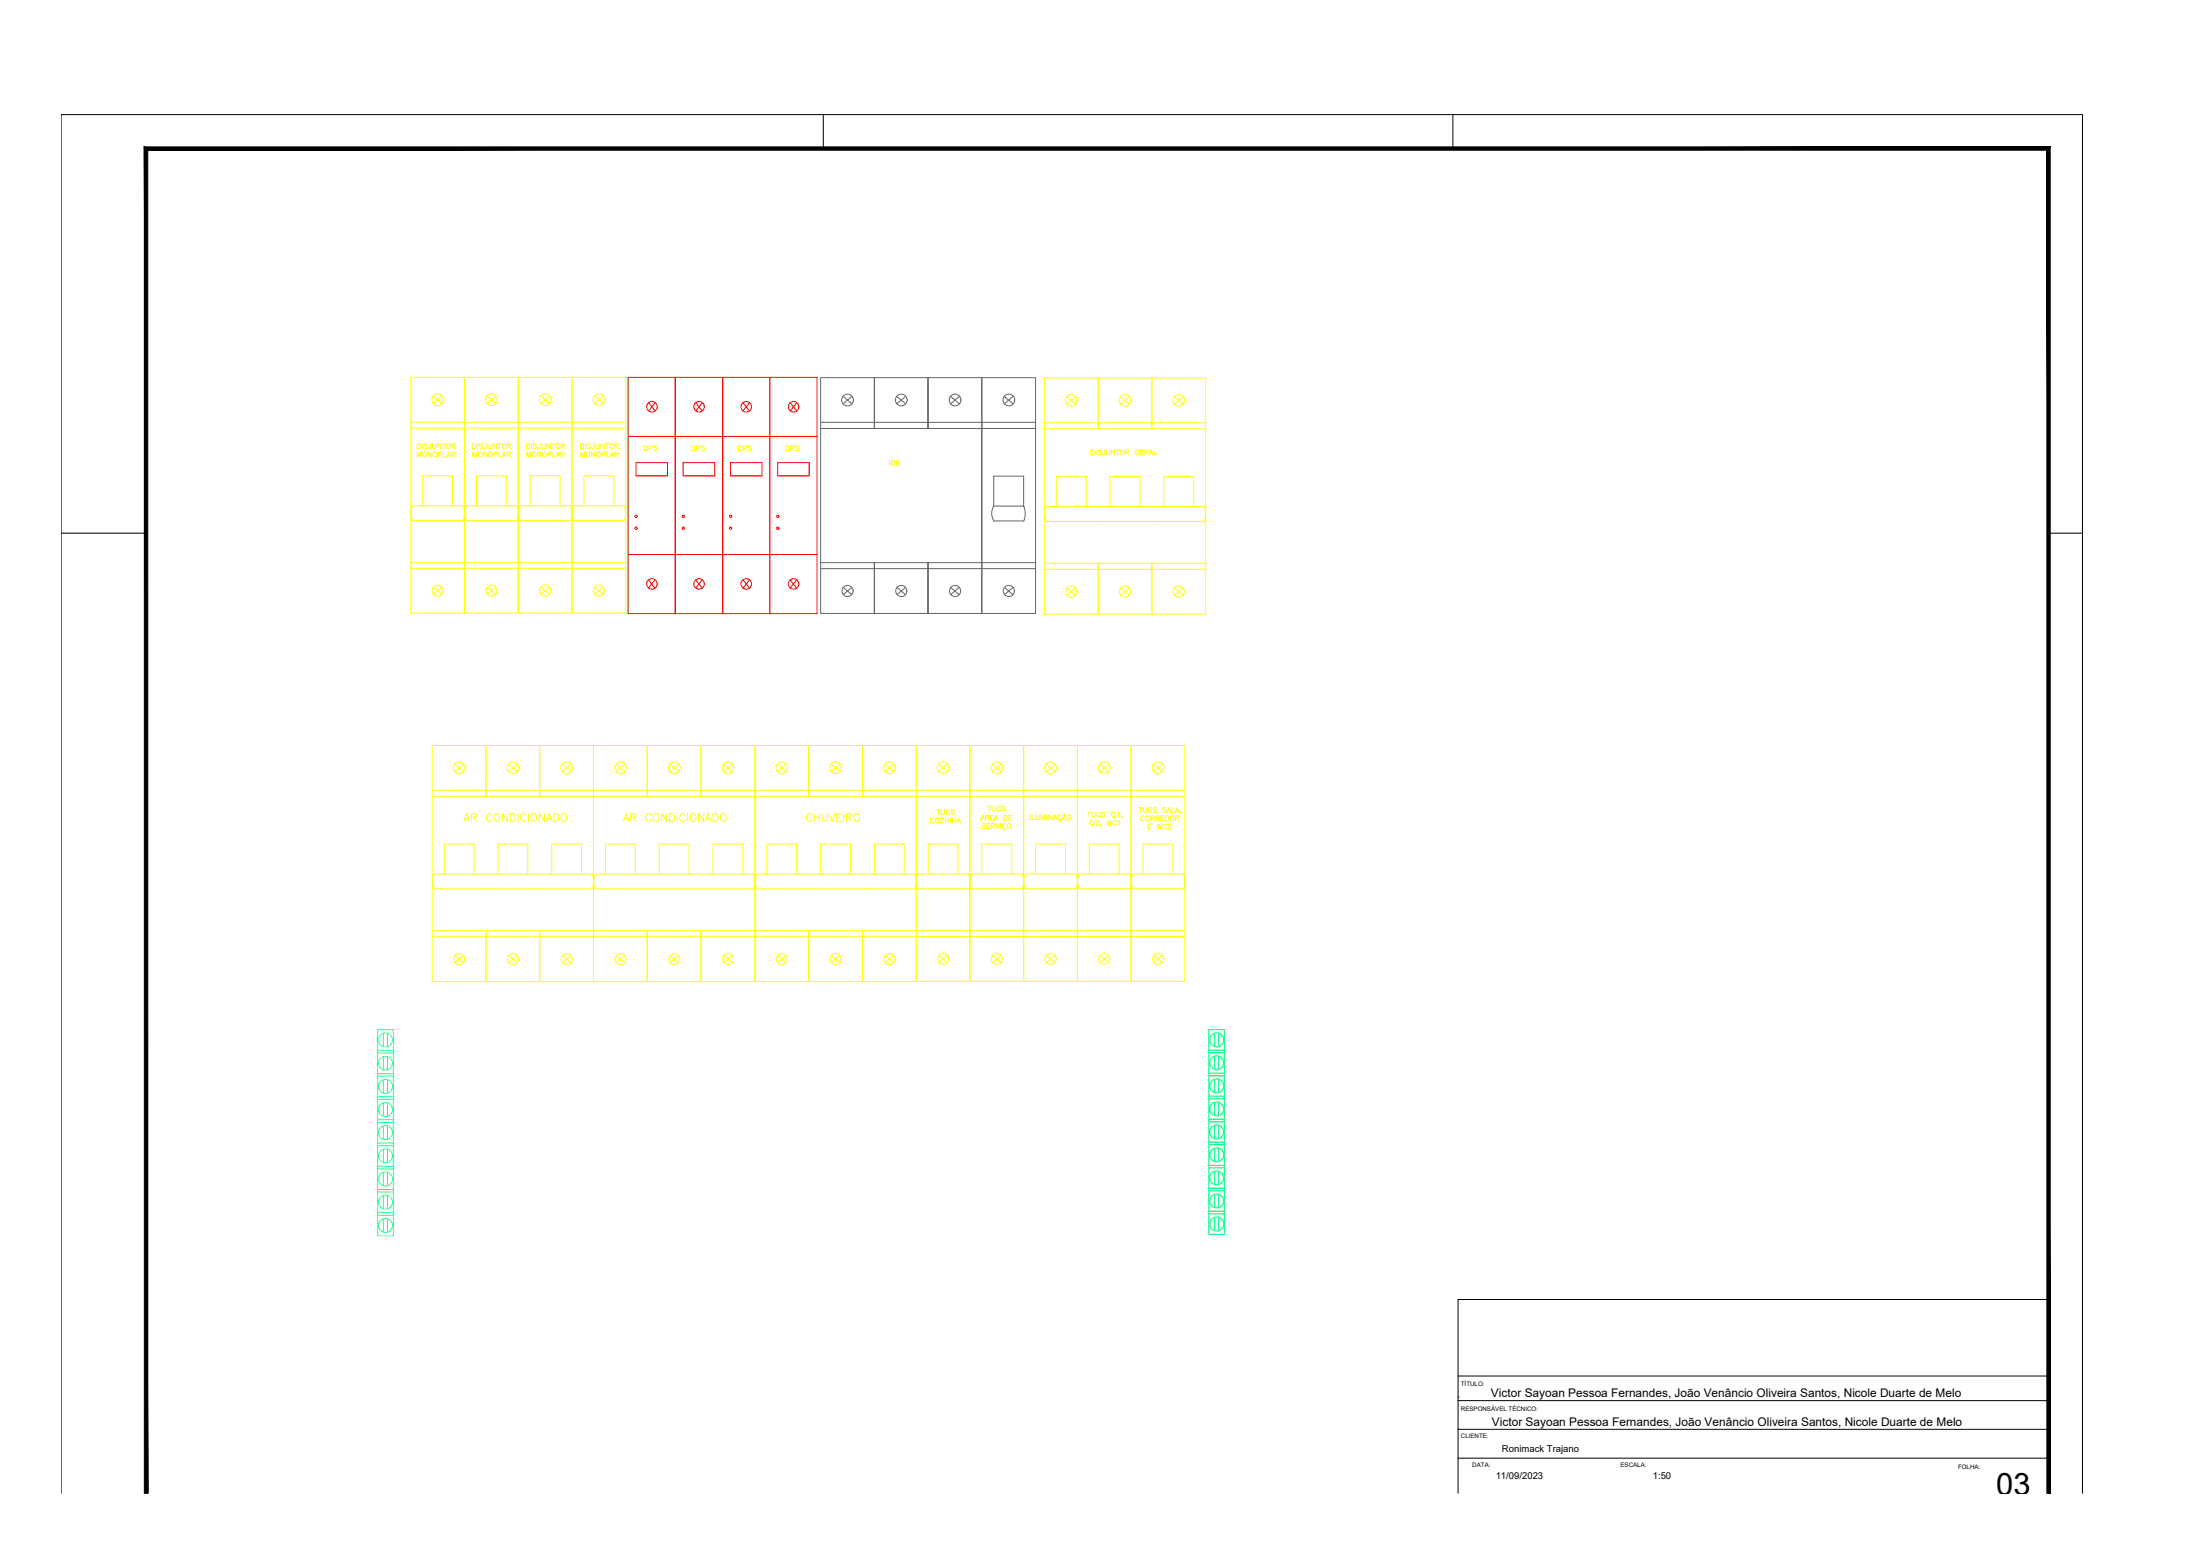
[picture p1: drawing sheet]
<svg xmlns="http://www.w3.org/2000/svg" width="594mm" height="420mm" viewBox="0 0 594 420" stroke-linecap="round" stroke-linejoin="round" font-family="sans-serif">
<!-- layer: ARQ-FOLHA -->
<path d="M222.3 30.9v9.2M392.3 30.9v9.2M16.5 144h22.9M553.2 144h9.1M553.2 350.9h-159.5v52.3M393.7 377.2h.1M393.7 378.2h159.5M393.7 371.6h159.5M393.7 385.9h.1M393.7 393.7h159.5M393.7 386h159.5M16.5 403.2v-372.3h545.8v372.3" fill="none" stroke="#000" stroke-width=".27"/>
<path d="M39 39.7v363.5h.9zM39 39.7l.9 .9v362.6zM39 39.7l.9 .9 513.7-.9zM39.9 40.6l513.7-.9-.9 .9zM552.7 40.6l.9 362.6v-363.5zM552.7 40.6l.9 362.6h-.9z" fill="#000" stroke="#000" stroke-width=".27"/>
<!-- layer: DISJUNTORES -->
<g fill="none" stroke="#ff0" stroke-width=".27">
<path d="M110.9 101.9h58.1v63.7h-58.1zM110.9 114h58.1M110.9 115.6h58.1M112.6 119.8h.5a.74 .74 0 0 1 .4 .7 .74 .74 0 0 1-.4 .7h-.5zM114 119.8v1.4M116.3 119.8l-.1 1.2h-.5l-.1-.3M116.8 119.8v1.1l.4 .3 .5-.4v-1M117 106.9l2.4 2.1M119.1 119.8v1.4l-.9-1.4v1.4M119.4 119.8h.9M119.4 106.9l-2.4 2.1M119.8 119.8v1.4"/>
<path d="M125.5 101.9v63.7M127.7 119.8a.73 .73 0 0 1 .8 .4 .73 .73 0 0 1-.2 .9l-.6 .1zM129 119.8v1.4M131.3 119.8l-.1 1.2-.3 .2-.3-.5M131.5 106.9l2.4 2.1M131.8 119.8v1l.4 .4 .4-.3 .1-1.1M133.9 106.9l-2.4 2.1M134.1 119.8v1.4l-.9-1.4v1.4M134.4 119.8h.9M134.8 119.8v1.4M139.9 101.9v63.7M142.2 119.8h.4a.74 .74 0 0 1 .5 .7 .74 .74 0 0 1-.5 .7h-.4z"/>
<path d="M143.5 119.8v1.4M145.8 119.8l-.1 1.2h-.5v-.3M146 106.9l2.4 2.1M146.3 119.8l.1 1.1 .3 .3 .5-.4v-1M148.4 106.9l-2.4 2.1M148.6 119.8v1.4l-.9-1.4v1.4M149 119.8h.8M149.4 119.8v1.4M154.5 101.9v63.7M156.7 119.8h.5a.74 .74 0 0 1 .5 .7 .74 .74 0 0 1-.5 .7h-.5zM158.1 119.8v1.4M160.4 119.8l-.1 1.2h-.5v-.3"/>
<path d="M160.5 106.9l2.4 2.1M160.9 119.8v1.1l.4 .3 .5-.4v-1M162.9 106.9l-2.4 2.1M163.2 119.8v1.4l-.9-1.4v1.4M163.5 119.8h.9M163.9 119.8v1.4M282 102.1h43.6v63.7h-43.6zM282 114.2h43.6M282 115.8h43.6M288.1 107.1l2.4 2M290.5 107.1l-2.4 2M296.5 102.1v13.7"/>
<path d="M302.6 107.1l2.4 2M305 107.1l-2.4 2M311.1 102.1v13.7M317.1 107.1l2.4 2M319.5 107.1l-2.4 2M111.5 136.5l-.5 1.2v1.2l.5 1.7M111.5 136.6h13.5M112.7 123.4v-1.4l.5 1.4 .5-1.4v1.4M114.2 136.6v-8.1h8v8.1M115.3 120l-.3-.2-.6 .2 .1 .3 .8 .5-.3 .4-.6-.3M116.5 122v1.4l-.9-1.4v1.4M118.4 122.7h.8v-.5l-.8-.2v1.4"/>
<path d="M119.7 122v1.4h.8M120.6 120l.2-.1a.62 .62 0 0 1 .7 .6 .62 .62 0 0 1-.7 .6l-.3-.4zM120.6 123.4l.5-1.4 .6 1.4M120.8 122.9h.6M121.9 122.7l.9-.1v-.4l-.9-.2v1.4M122 120.4h.8l.1-.3-.4-.3h-.5v1.4M122.4 120.4l.5 .8M122.4 122.7l.4 .7M125.1 136.5l.4 2.3-.4 1.7M126 136.6h13.6M126 136.5l-.4 1.2-.1 1.2 .6 1.7M127.7 123.4v-1.4l.5 1.4 .5-1.4v1.4"/>
<path d="M128.7 136.6v-8.1h8v8.1M130.3 120l-.3-.2-.6 .2 .1 .3 .8 .5-.3 .4-.6-.3M131.5 122v1.4l-.9-1.4v1.4M133.4 122.7h.8v-.6l-.8-.1v1.4M134.7 122v1.4h.8M135.6 123.4l.5-1.4 .5 1.4M135.7 120l.2-.2a.64 .64 0 0 1 .7 .7 .64 .64 0 0 1-.8 .6l-.3-.4zM135.8 122.9h.7M137 120.4h.7l.1-.5-.8-.1v1.4M137 122.7l.7-.1 .2-.3-.2-.2-.7-.1v1.4M137.4 122.7l.5 .7M137.4 120.4l.5 .8"/>
<path d="M139.6 136.5l.4 2.3-.4 1.7M140.5 136.5l-.5 1.2v1.2l.5 1.7M140.5 136.6h13.5M142.2 123.4v-1.4l.5 1.4 .5-1.4v1.4M143.2 136.6v-8.1h8v8.1M144.9 120l-.3-.2-.6 .2 .1 .3 .8 .5-.3 .4-.6-.3M146 122v1.4l-.9-1.4v1.4M147.9 122.7h.8l.1-.5-.9-.2v1.4M149.3 122v1.4h.8M150.2 123.4l.5-1.4 .5 1.4M150.2 120l.3-.2a.64 .64 0 0 1 .6 .7 .64 .64 0 0 1-.7 .6l-.3-.4zM150.4 122.9h.6"/>
<path d="M151.5 122.7l.8-.1v-.4l-.8-.2v1.4M151.5 120.4h.8l.1-.5-.9-.1v1.4M152 122.7l.4 .7M152 120.4l.4 .8M154.1 136.5l.4 2.3-.4 1.7M155 136.5l-.4 1.2-.1 1.2 .6 1.7M155.1 136.6h13.5M156.8 123.4v-1.4l.5 1.4 .5-1.4v1.4M157.7 136.6v-8.1h8.1v8.1M159.4 120l-.3-.2-.6 .2 .2 .3 .7 .5-.3 .4-.6-.3M160.6 122v1.4l-.9-1.4v1.4M162.5 122.7h.8l.1-.5-.9-.2v1.4"/>
<path d="M163.9 122v1.4h.7M164.7 120l.2-.1a.62 .62 0 0 1 .8 .6 .62 .62 0 0 1-.8 .6l-.3-.4zM164.7 123.4l.6-1.4 .5 1.4M164.9 122.9h.7M166.1 122.7l.8-.1v-.4l-.8-.2v1.4M166.1 120.4h.8l.1-.3-.3-.3h-.6v1.4M166.5 120.4l.5 .8M166.5 122.7l.4 .7M168.6 136.5l.4 2.3-.4 1.7M282.6 136.7l-.6 1.8 .1 1.2 .5 1.1h42.6M282.6 136.8h42.5M285.2 136.8v-8.1h8.1v8.1"/>
<path d="M294.6 121.5h.4a.69 .69 0 0 1 .5 .7 .69 .69 0 0 1-.5 .6h-.4zM295.9 121.5v1.3M296.1 136.7h.1M297.3 121.7l-.3-.2-.6 .2 .1 .3 .8 .4-.1 .4-.8-.2M298.2 121.5v1.2l-.5 .1-.1-.4M298.7 121.5v.9l.4 .4 .5-.2v-1.1M299.7 136.8v-8.1h8.1v8.1M301 121.5v1.3l-.9-1.3v1.3M301.4 121.5h.8M301.8 121.5v1.3M303.9 122.1l.9-.1v-.4l-.9-.1v1.3M304.4 122.1l.4 .7"/>
<path d="M307.5 121.8a.53 .53 0 0 0-.7-.2 .53 .53 0 0 0-.2 .7 .47 .47 0 0 0 .4 .5 .47 .47 0 0 0 .5-.5h-.3M308 122.1h.5M308.8 121.5h-.8v1.3h.8M309.2 122.1l.8-.1 .1-.2-.1-.3h-.8v1.3M309.6 122.1l.5 .7M310.3 122.8l.5-1.3 .5 1.3M310.5 122.4h.6M310.6 136.7h.1M311.6 121.5v1.3h.8M314.3 136.8v-8.1h8.1v8.1M325.2 136.7l.4 1.7-.4 2.4M110.9 153.5h58.1"/>
<path d="M110.9 151.8h58.1M111.5 140.6h13.6M117 158.5l2.4 2M119.4 158.5l-2.4 2M126.1 140.6h13.5M131.5 158.5l2.3 2M133.8 158.5l-2.3 2M140.5 140.6h13.6M146 158.5l2.4 2M148.4 158.5l-2.4 2M155.1 140.6h13.5M160.6 158.5l2.3 2"/>
<path d="M162.9 158.5l-2.3 2M282 153.7h43.6M282 152.1h43.6M288.1 158.8l2.3 1.9M290.4 158.8l-2.3 1.9M296.5 152.1v13.7M297.1 140.8h.1M302.6 158.8l2.4 1.9M305 158.8l-2.4 1.9M311.1 152.1v13.7M311.7 140.8h.1M317.1 158.8l2.4 1.9"/>
<path d="M319.5 158.8l-2.4 1.9M116.7 213.4h203.2M116.7 215h203.2M122.8 206.3l2.4 2.1M125.2 206.3l-2.4 2.1M131.2 201.3v13.7M137.3 206.3l2.4 2.1M139.7 206.3l-2.4 2.1M145.7 201.3v13.7M151.8 206.3l2.4 2.1M154.2 206.3l-2.4 2.1M160.3 201.3v63.7"/>
<path d="M166.3 206.3l2.5 2.1M168.8 206.3l-2.5 2.1M174.8 201.3v13.7M180.8 206.3l2.5 2.1M183.3 206.3l-2.5 2.1M189.3 201.3v13.7M195.4 206.3l2.4 2.1M197.8 206.3l-2.4 2.1M203.9 201.3v63.7M209.9 206.3l2.4 2.1M212.3 206.3l-2.4 2.1M218.4 201.3v13.7"/>
<path d="M224.4 206.3l2.5 2.1M226.9 206.3l-2.5 2.1M232.9 201.3v13.7M238.9 206.3l2.5 2.1M241.4 206.3l-2.5 2.1M247.4 201.3v63.7h-130.7v-63.7h203.2v63.7h-72.5M252.9 218.7h.9M253.4 218.7v1.3M253.4 206.3l2.5 2.1M254.2 218.7v1.1l.3 .2 .5-.4v-.9M255.9 206.3l-2.5 2.1M256.4 219a.5 .5 0 0 0-.5-.4 .5 .5 0 0 0-.4 .6v.3a.49 .49 0 0 0 .5 .5 .49 .49 0 0 0 .4-.5h-.3"/>
<path d="M257.7 218.8l-.3-.1-.6 .1 .1 .4 .8 .4-.3 .4-.6-.2M261.9 201.3v63.7M265.5 219.9l-.2 .1M266.6 217.7h.9M267.1 217.7v1.3M267.9 217.7v1.1l.4 .2 .4-.2 .1-1.1M268 206.3l2.4 2.1M270.2 218a.48 .48 0 0 0-.6-.3 .48 .48 0 0 0-.4 .5v.3a.47 .47 0 0 0 .5 .5 .47 .47 0 0 0 .5-.5h-.3M270.4 206.3l-2.4 2.1M271.4 217.9l-.3-.2-.6 .2 .2 .3 .7 .5-.3 .3-.6-.2M276.4 201.3v63.7M282.5 206.3l2.4 2.1"/>
<path d="M284.9 206.3l-2.4 2.1M287.6 219.8l-.1 .1-.3-.1-.1 .2M290.9 201.3v63.7M293.7 219.3h.8M294.1 219.3v1.3M294.9 219.3v1.2l.4 .1h.3l.2-.3v-1M297 206.3l2.4 2.1M297.2 219.6a.56 .56 0 0 0-.9 0 .56 .56 0 0 0 0 .8 .56 .56 0 0 0 .9-.1v-.2h-.4M298.4 219.5l-.3-.2-.6 .2 .2 .3 .7 .5-.1 .3-.8-.1M299.4 206.3l-2.4 2.1M301.7 219.6l.4-.3v1.3M305.4 201.3v63.7"/>
<path d="M307.5 218.1h.9M308 218.1v1.3M308.7 218.1l.1 1.1 .3 .2 .5-.4v-.9M311 218.4a.5 .5 0 0 0-.6-.3 .5 .5 0 0 0-.4 .5v.3a.49 .49 0 0 0 .5 .5 .49 .49 0 0 0 .5-.5h-.3M311.5 206.3l2.4 2.1M312.3 218.3l-.4-.2-.5 .2v.2l.9 .5-.4 .4-.5-.2M313.9 206.3l-2.4 2.1M314.9 218.3l-.3-.2-.6 .2 .1 .3 .8 .4-.3 .4-.6-.2M315.1 219.4l.5-1.3 .5 1.3M315.3 218.9h.7M316.5 218.1v1.3h.7M317.4 219.4l.5-1.3 .5 1.3"/>
<path d="M317.5 218.9h.7M318.8 219.3h-.1h.1l-.1 .4M117.3 236h42.6M117.3 236l-.5 1.1v1.2l.5 1.7M120 236v-8.1h8v8.1M130.9 236h.1M134.5 236v-8.1h8v8.1M145.4 236h.1M149 236v-8.1h8v8.1M159.9 236l.4 2.3-.4 1.7M160.9 236h42.5M160.9 236l-.5 1.1-.1 1.2 .6 1.7"/>
<path d="M163.5 236v-8.1h8.1v8.1M174.4 236h.1M178 236v-8.1h8.1v8.1M188.9 236h.1M192.6 236v-8.1h8v8.1M203.5 236l.4 1.7-.4 2.3M204.4 236h42.6M204.5 236l-.6 1.7 .1 1.2 .5 1.1M207.1 236v-8.1h8v8.1M218 236h.1M221.6 236v-8.1h8v8.1M232.5 236h.1"/>
<path d="M236.1 236v-8.1h8.1v8.1M247 236l.4 1.7-.4 2.3M248 240l-.5-1.1-.1-1.2 .6-1.8 13.5 .1 .4 1.7-.3 2.3M248 240h13.5M250.6 236v-8.1h8.1v8.1M252.2 221.2a.53 .53 0 0 0-.8-.2 .53 .53 0 0 0-.2 .7 .48 .48 0 0 0 .4 .5 .48 .48 0 0 0 .6-.3M253.9 220.9h.9l-.9 1.3h.9M255.3 220.9v1.3M256.7 220.9v1.3l-.9-1.3v1.3M257.2 220.9v1.3M257.2 221.5h.9M258.1 220.9v1.3"/>
<path d="M258.4 222.2l.5-1.3 .5 1.3M258.6 221.8h.6M264.8 221.5l.5-1.3 .5 1.3M265 221.1h.6M265.1 236v-8.1h8.1v8.1M266 222.6l-.3-.2-.6 .2 .1 .3 .8 .5-.3 .3-.6-.2M266.1 220.8l.8-.1 .1-.3-.1-.2h-.8v1.3M266.5 223h.5M266.6 220.8l.4 .7M267.3 222.4h-.8v1.3h.8M267.4 220.8h.6M267.7 223h.8l.1-.4-.3-.2h-.6v1.3"/>
<path d="M268.1 223l.5 .7M268.3 220.2h-.9v1.3h.9M268.5 221.5l.5-1.3 .5 1.3M268.7 221.1h.6M268.8 222.4l.6 1.3 .5-1.3M270.2 222.4v1.3M271.1 220.2h.5a.71 .71 0 0 1 .4 .6 .71 .71 0 0 1-.4 .7h-.5zM271.1 223.7l.2 .4h-.3M271.6 222.7a.48 .48 0 0 0-.6-.3 .48 .48 0 0 0-.4 .5v.3a.48 .48 0 0 0 .4 .5 .48 .48 0 0 0 .6-.3M272.1 222.6l.1-.1a.62 .62 0 0 1 .8 .6 .62 .62 0 0 1-.8 .5l-.3-.4zM272.5 220.8h.5M273.3 220.2h-.8v1.3h.8"/>
<path d="M276 236l-13.5-.1-.6 1.8 .1 1.2 .5 1.1M276 236l.4 1.7-.4 2.3h-13.5M278.2 220v1.4M278.7 220v1.4h.7M279.6 236v-8.1h8.1v8.1M279.8 220v1.2l.3 .2 .3-.1 .3-.3v-1M281.2 221.4v-1.4l.5 1.4 .5-1.4v1.4M282.7 220v1.4M284.1 220v1.4l-.9-1.4v1.4M284.4 221.4l.5-1.4 .5 1.4M284.6 220.9h.6M286.2 221.4l.2 .3h-.3"/>
<path d="M286.6 220.3a.53 .53 0 0 0-.7-.2 .53 .53 0 0 0-.2 .8 .48 .48 0 0 0 .4 .5 .48 .48 0 0 0 .5-.3M286.9 221.4l.5-1.4 .5 1.4M287.1 220.9h.6M288.3 220.2a.63 .63 0 0 1 .9 .4 .63 .63 0 0 1-.7 .8l-.4-.5zM290.5 236l-13.5-.1-.6 1.8 .1 1.2 .5 1.1M290.5 236l.4 1.7-.3 2.3h-13.6M291.6 240l-.5-1.1-.1-1.2 .5-1.8 13.5 .1 .4 1.1v1.7l-.3 1.2h-13.6M294.2 236v-8.1h8v8.1M294.6 221.6a.62 .62 0 0 1 .8 .6 .62 .62 0 0 1-.8 .6l-.3-.4zM294.9 222.6l.4 .4M295.8 221.9l.3-.4 .5 .3-.9 1.1h.9M297.2 222.8l-.1 .3"/>
<path d="M298.9 221.5l.3 1.4 .3-1.4 .4 1.4 .3-1.4M300.7 220.4l.4 .4M301.4 221.9a.48 .48 0 0 0-.5-.4 .48 .48 0 0 0-.4 .5v.4a.48 .48 0 0 0 .4 .5 .48 .48 0 0 0 .5-.4M302 221.8l.3-.3v1.4M303 220.6l-.1 .3M306 235.9l13.6 .1 .4 1.7-.2 1.7-.2 .6h-13.6l-.5-1.1-.1-1.2zM308.7 236v-8.1h8v8.1M309 220.6a.56 .56 0 0 0-.8-.1 .56 .56 0 0 0 0 .9 .56 .56 0 0 0 .8-.1M310 223.1h.5M310.8 220.9l.8-.1v-.4l-.8-.1v1.3M310.9 222.5h-.9v1.4h.9M311.3 220.9l.4 .7"/>
<path d="M312.2 220.9h.7l.1-.3-.1-.3h-.7v1.3M312.4 222.5l.4 1.4 .3-1.4 .3 1.4 .3-1.4M312.6 220.9l.4 .7M313.5 220.9h.5M314.3 220.3h-.8v1.3h.8M314.7 220.3a.72 .72 0 0 1 .8 .4 .72 .72 0 0 1-.2 .9h-.6zM315 222.8a.48 .48 0 0 0-.6-.3 .48 .48 0 0 0-.3 .5v.4a.48 .48 0 0 0 .3 .5 .48 .48 0 0 0 .6-.4M315.5 222.8l.2-.3 .5 .3-.8 1.1h.9M317.4 220.9l.8-.1v-.4l-.8-.1v1.3M317.9 220.9l.4 .7M116.7 252.9h130.7M116.7 251.3h130.7"/>
<path d="M117.3 240h42.6M122.8 258l2.4 2M125.2 258l-2.4 2M131.2 251.3v13.7M131.9 240h.1M137.3 258l2.4 2M139.7 258l-2.4 2M145.7 251.3v13.7M146.4 240h.1M151.8 258l2.4 2M154.2 258l-2.4 2M160.9 240h42.6"/>
<path d="M166.4 258l2.3 2M168.7 258l-2.3 2M174.8 251.3v13.7M175.4 240h.1M180.9 258l2.3 2M183.2 258l-2.3 2M189.3 251.3v13.7M189.9 240h.1M195.4 258l2.4 2M197.8 258l-2.4 2M204.5 240h42.5M209.9 258l2.4 2"/>
<path d="M212.3 258l-2.4 2M218.4 251.3v13.7M219 240h.1M224.4 258l2.4 2M226.8 258l-2.4 2M232.9 251.3v13.7M233.5 240h.1M239 258l2.3 2M241.3 258l-2.3 2M247.4 252.9h72.5M247.4 251.3h72.5M253.5 258l2.3 1.9"/>
<path d="M255.8 258l-2.3 1.9M268 258l2.3 1.9M270.3 258l-2.3 1.9M282.5 258l2.3 1.9M284.8 258l-2.3 1.9M297 258l2.4 1.9M299.4 258l-2.4 1.9M311.5 258l2.3 1.9M313.8 258l-2.3 1.9"/>
<circle cx="118.2" cy="107.9" r="1.59"/>
<circle cx="132.7" cy="107.9" r="1.59"/>
<circle cx="147.2" cy="107.9" r="1.59"/>
<circle cx="161.7" cy="107.9" r="1.59"/>
<circle cx="289.3" cy="108.1" r="1.59"/>
<circle cx="303.8" cy="108.1" r="1.59"/>
<circle cx="318.3" cy="108.1" r="1.59"/>
<circle cx="114.6" cy="122.6" r=".61"/>
<circle cx="117.4" cy="122.6" r=".61"/>
<circle cx="129.6" cy="122.6" r=".61"/>
<circle cx="132.4" cy="122.6" r=".61"/>
<circle cx="144.2" cy="122.6" r=".61"/>
<circle cx="147" cy="122.6" r=".61"/>
<circle cx="158.8" cy="122.6" r=".61"/>
<circle cx="161.6" cy="122.6" r=".61"/>
<circle cx="303" cy="122.1" r=".61"/>
<circle cx="118.2" cy="159.5" r="1.5"/>
<circle cx="132.7" cy="159.5" r="1.5"/>
<circle cx="147.2" cy="159.5" r="1.5"/>
<circle cx="161.7" cy="159.5" r="1.5"/>
<circle cx="289.3" cy="159.7" r="1.5"/>
<circle cx="303.8" cy="159.7" r="1.5"/>
<circle cx="318.3" cy="159.7" r="1.5"/>
<circle cx="124" cy="207.3" r="1.59"/>
<circle cx="138.5" cy="207.3" r="1.59"/>
<circle cx="153" cy="207.3" r="1.59"/>
<circle cx="167.6" cy="207.3" r="1.59"/>
<circle cx="182.1" cy="207.3" r="1.59"/>
<circle cx="196.6" cy="207.3" r="1.59"/>
<circle cx="211.1" cy="207.3" r="1.59"/>
<circle cx="225.6" cy="207.3" r="1.59"/>
<circle cx="240.2" cy="207.3" r="1.59"/>
<circle cx="254.7" cy="207.3" r="1.59"/>
<circle cx="269.2" cy="207.3" r="1.59"/>
<circle cx="283.7" cy="207.3" r="1.59"/>
<circle cx="298.2" cy="207.3" r="1.59"/>
<circle cx="300.7" cy="219.9" r=".61"/>
<circle cx="312.7" cy="207.3" r="1.59"/>
<circle cx="253.1" cy="221.5" r=".61"/>
<circle cx="309.8" cy="220.9" r=".61"/>
<circle cx="316.4" cy="220.9" r=".61"/>
<circle cx="124" cy="259" r="1.5"/>
<circle cx="138.5" cy="259" r="1.5"/>
<circle cx="153" cy="259" r="1.5"/>
<circle cx="167.6" cy="259" r="1.5"/>
<circle cx="182.1" cy="259" r="1.5"/>
<circle cx="196.6" cy="259" r="1.5"/>
<circle cx="211.1" cy="259" r="1.5"/>
<circle cx="225.6" cy="259" r="1.5"/>
<circle cx="240.2" cy="259" r="1.5"/>
<circle cx="254.7" cy="258.9" r="1.5"/>
<circle cx="269.2" cy="258.9" r="1.5"/>
<circle cx="283.7" cy="258.9" r="1.5"/>
<circle cx="298.2" cy="258.9" r="1.5"/>
<circle cx="312.7" cy="258.9" r="1.5"/>
</g>
<!-- layer: DPS -->
<g fill="none" stroke="#f00" stroke-width=".27">
<path d="M169.6 101.9h12.8v63.8v-63.8h12.7v63.8v-63.8h12.8v63.8v-63.8h12.7v63.8h-51zM169.6 117.9h51M175.1 108.8l1.8 2.2M176.9 108.8l-1.8 2.2M187.9 108.8l1.7 2.2M189.6 108.8l-1.7 2.2M200.6 108.8l1.8 2.2M202.4 108.8l-1.8 2.2M213.4 108.8l1.8 2.2M215.2 108.8l-1.8 2.2M171.7 124.9h8.5v3.6h-8.5zM184.5 124.9h8.5v3.6h-8.5z"/>
<path d="M197.3 124.9h8.5v3.6h-8.5zM210 124.9h8.5v3.6h-8.5zM169.6 149.7h51M175.1 156.6l1.8 2.2M176.9 156.6l-1.8 2.2M187.9 156.6l1.7 2.2M189.6 156.6l-1.7 2.2M200.6 156.6l1.8 2.2M202.4 156.6l-1.8 2.2M213.4 156.6l1.7 2.2M215.1 156.6l-1.7 2.2"/>
<circle cx="176" cy="109.8" r="1.42"/>
<circle cx="188.8" cy="109.8" r="1.42"/>
<circle cx="201.5" cy="109.8" r="1.42"/>
<circle cx="214.3" cy="109.8" r="1.42"/>
<circle cx="171.8" cy="139.4" r=".32"/>
<circle cx="184.5" cy="139.4" r=".32"/>
<circle cx="197.3" cy="139.4" r=".32"/>
<circle cx="210" cy="139.4" r=".32"/>
<circle cx="171.8" cy="142.6" r=".32"/>
<circle cx="176" cy="157.7" r="1.42"/>
<circle cx="184.5" cy="142.6" r=".32"/>
<circle cx="188.8" cy="157.7" r="1.42"/>
<circle cx="197.3" cy="142.6" r=".32"/>
<circle cx="201.5" cy="157.7" r="1.42"/>
<circle cx="210" cy="142.6" r=".32"/>
<circle cx="214.3" cy="157.7" r="1.42"/>
</g>
<!-- layer: IDR -->
<g fill="none" stroke="#636466" stroke-width=".27">
<path d="M221.6 102h58v63.7h-14.5v-63.7v63.7h-14.5v-13.8v13.8h-14.5v-13.8v13.8h-14.5zM221.6 114h58M227.7 107l2.4 2.1M230.1 107l-2.4 2.1M236.1 102v13.7h14.5v-13.7v13.7h29M236.1 102v13.7h-14.5M242.1 107l2.5 2.1M244.6 107l-2.5 2.1M256.7 107l2.4 2.1M259.1 107l-2.4 2.1M271.2 107l2.4 2.1M273.6 107l-2.4 2.1"/>
<path d="M268.3 136.7v-8.1h8.1v8.1M268.3 136.7h8.1M268.4 136.6l-.6 1.7 .1 1.2 .5 1.2M276.4 136.6l.4 1.7-.3 2.3M221.6 153.5h58M221.6 151.9h58M227.7 158.6l2.3 2M230 158.6l-2.3 2M242.2 158.6l2.3 2M244.5 158.6l-2.3 2M256.7 158.6l2.3 2M259 158.6l-2.3 2"/>
<path d="M268.4 140.7h8.1M271.2 158.6l2.3 2M273.5 158.6l-2.3 2"/>
<circle cx="228.9" cy="108" r="1.59"/>
<circle cx="243.4" cy="108" r="1.59"/>
<circle cx="257.9" cy="108" r="1.59"/>
<circle cx="272.4" cy="108" r="1.59"/>
<circle cx="228.9" cy="159.6" r="1.5"/>
<circle cx="243.4" cy="159.6" r="1.5"/>
<circle cx="257.9" cy="159.6" r="1.5"/>
<circle cx="272.4" cy="159.6" r="1.5"/>
</g>
<!-- layer: BARRAMENTO DE TERRA -->
<g fill="none" stroke="#0f0" stroke-width=".27">
<path d="M326.5 278h4.1v55.3h-4.1zM328 279v3.6M329.1 279v3.6M326.5 296.7h4.1M326.5 296h4.1M326.5 290.5h4.1M326.5 289.8h4.1M326.5 284.3h4.1M326.5 283.6h4.1M328 285.2v3.6M328 291.4v3.6M328 297.6v3.6"/>
<path d="M329.1 285.2v3.6M329.1 291.4v3.6M329.1 297.6v3.6M326.5 315.3h4.1M326.5 314.7h4.1M326.5 309.1h4.1M326.5 308.4h4.1M326.5 302.9h4.1M326.5 302.2h4.1M328 303.9v3.6M328 310.1v3.6M328 316.3v3.6"/>
<path d="M329.1 303.9v3.6M329.1 310.1v3.6M329.1 316.3v3.6M326.5 327.8h4.1M326.5 327.1h4.1M326.5 321.6h4.1M326.5 320.8h4.1M328 322.5v3.6M328 328.7v3.6M329.1 322.5v3.6M329.1 328.7v3.6"/>
<circle cx="328.6" cy="280.8" r="1.88"/>
<circle cx="328.6" cy="299.4" r="1.88"/>
<circle cx="328.6" cy="287" r="1.88"/>
<circle cx="328.6" cy="293.2" r="1.88"/>
<circle cx="328.6" cy="305.7" r="1.88"/>
<circle cx="328.6" cy="318.1" r="1.88"/>
<circle cx="328.6" cy="311.8" r="1.88"/>
<circle cx="328.6" cy="324.3" r="1.88"/>
<circle cx="328.6" cy="330.5" r="1.88"/>
</g>
<!-- layer: BARRAMENTO NEUTRO -->
<g fill="none" stroke="#0ff" stroke-width=".27">
<path d="M102 278h4.2v55.7h-4.2zM103.5 279v3.7M104.6 279v3.7M102 296.8h4.2M102 296.1h4.2M102 290.6h4.2M102 289.9h4.2M102 284.3h4.2M102 283.6h4.2M103.5 285.3v3.6M103.5 291.5v3.7M103.5 297.8v3.6"/>
<path d="M104.6 285.3v3.6M104.6 291.5v3.7M104.6 297.8v3.6M102 315.6h4.2M102 314.9h4.2M102 309.4h4.2M102 308.7h4.2M102 303.1h4.2M102 302.4h4.2M103.5 304.1v3.6M103.5 310.3v3.6M103.5 316.6v3.6"/>
<path d="M104.6 304.1v3.6M104.6 310.3v3.6M104.6 316.6v3.6M102 328.1h4.2M102 327.4h4.2M102 321.9h4.2M102 321.2h4.2M103.5 322.8v3.7M103.5 329.1v3.6M104.6 322.8v3.7M104.6 329.1v3.6"/>
<circle cx="104.1" cy="287.1" r="1.88"/>
<circle cx="104.1" cy="293.3" r="1.88"/>
<circle cx="104.1" cy="280.8" r="1.88"/>
<circle cx="104.1" cy="299.6" r="1.88"/>
<circle cx="104.1" cy="312.1" r="1.88"/>
<circle cx="104.1" cy="305.8" r="1.88"/>
<circle cx="104.1" cy="318.4" r="1.88"/>
<circle cx="104.1" cy="330.9" r="1.88"/>
<circle cx="104.1" cy="324.6" r="1.88"/>
</g>
<!-- layer: DISJUNTORES -->
<path d="M75 60.6h294.1v301h-294.1zM83.7 69.3h276.8v283.6h-276.8z" fill="none" stroke="#fff" stroke-width=".27"/>
<text font-size="8.3" x="539.1" y="403.7">03</text>
<g font-size="5.3" fill="#ff0">
<text x="124.2" y="223">AR CONDICIONADO</text>
<text x="167.2" y="223">AR CONDICIONADO</text>
<text x="216.6" y="223">CHUVEIRO</text>
</g>
<text font-size="4.4" fill="#ff0" x="238.8" y="127">IDR</text>
<g font-size="4" fill="#ff0">
<text x="172.9" y="122.8">DPS</text>
<text x="185.6" y="122.8">DPS</text>
<text x="198.3" y="122.8">DPS</text>
<text x="211" y="122.8">DPS</text>
</g>
<g font-size="3.2">
<text x="402.6" y="377.1">Victor Sayoan Pessoa Fernandes, João Venâncio Oliveira Santos, Nicole Duarte de Melo</text>
<text x="402.9" y="385">Victor Sayoan Pessoa Fernandes, João Venâncio Oliveira Santos, Nicole Duarte de Melo</text>
</g>
<g font-size="2.6">
<text x="405.6" y="392">Ronimack Trajano</text>
<text x="403.9" y="399.3">11/09/2023</text>
<text x="446.3" y="399.3">1:50</text>
</g>
<g font-size="1.7">
<text x="394.5" y="374.2">TÍTULO:</text>
<text x="394.5" y="380.9">RESPONSÁVEL TÉCNICO:</text>
<text x="394.5" y="388.3">CLIENTE:</text>
<text x="397.6" y="396.2">DATA:</text>
<text x="437.6" y="396.2">ESCALA:</text>
<text x="528.7" y="396.6">FOLHA:</text>
</g>
</svg>
